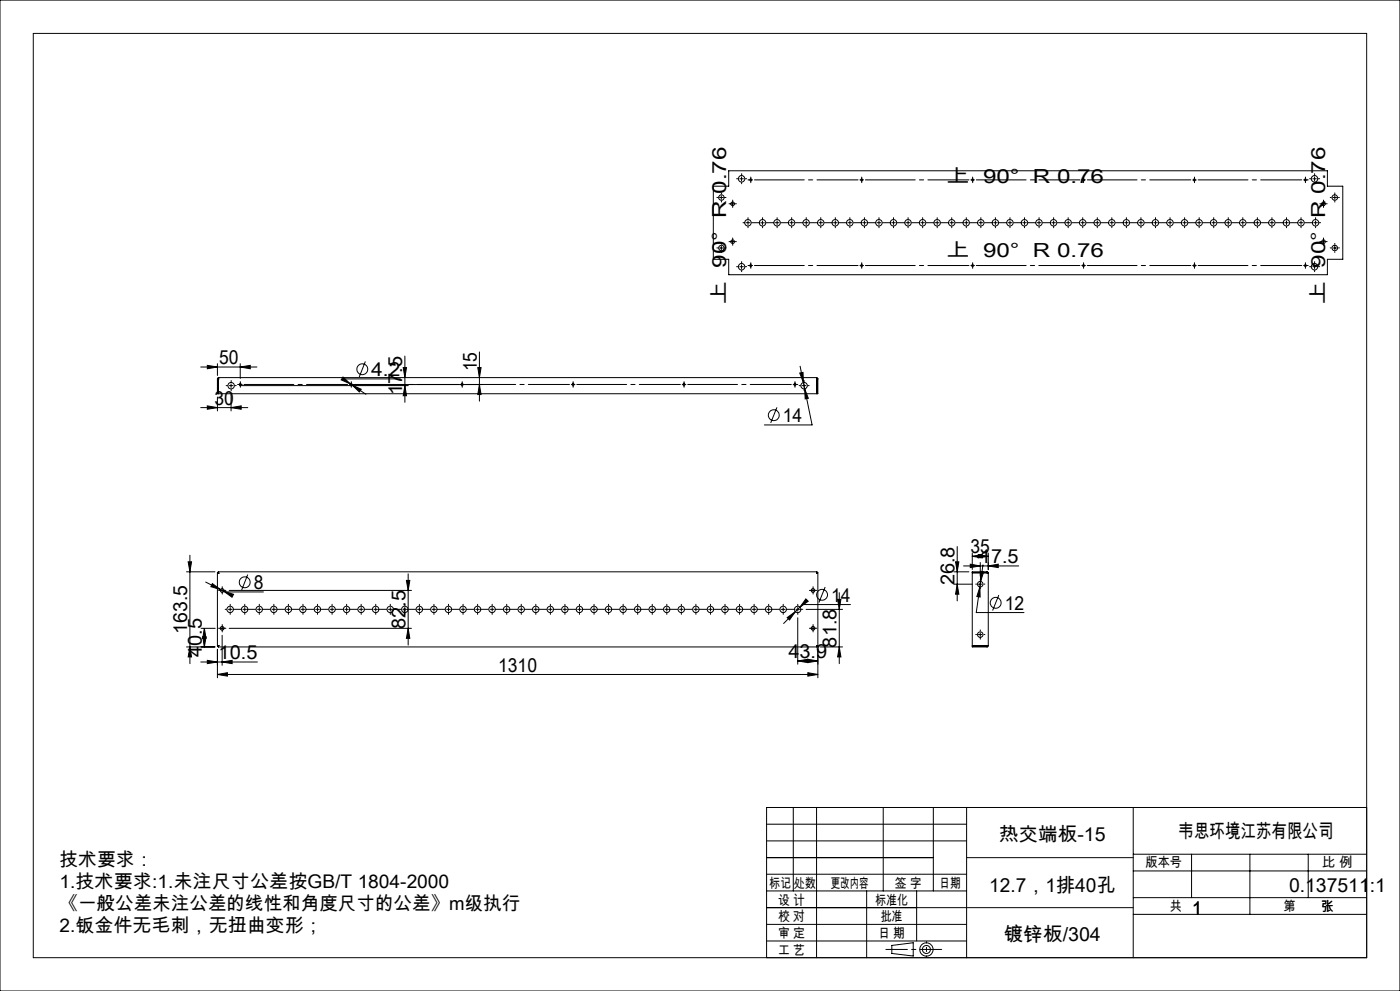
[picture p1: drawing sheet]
<svg xmlns="http://www.w3.org/2000/svg" width="420mm" height="297mm" viewBox="0 0 420 297" stroke-linecap="round" stroke-linejoin="round" font-family="sans-serif">
<g fill="none" stroke="#000" stroke-width=".3">
<path d="M0 0h420v297h-420zM214 55.8h4.6v-4.6h179.6v4.6h4.6v21.9h-4.6v4.6h-179.6v-4.6h-4.6zM215.9 59.2h1.1M216.4 58.7v1.1M221.9 53.6h1.1M222.5 53v1.1M357.8 53.9h1.1M358.3 53.4v1.1M393.8 53.6h1.1M394.4 53v1.1M399.9 59.2h1.1M400.4 58.7v1.1"/>
<path d="M215.9 74.3h1.1M216.4 73.8v1.1M219.3 72.4h1M219.3 61.1h1M219.8 60.5v1.1M219.8 71.9v1.1M221.9 79.9h1.1M222.5 79.4v1.1M228.2 66.8h1.1M228.7 66.2v1.1M357.8 79.6h1.1M358.3 79.1v1"/>
<path d="M393.8 79.9h1.1M394.4 79.4v1.1M396.5 72.4h1.1M396.5 61.1h1.1M397.1 60.5v1.1M397.1 71.9v1.1M399.9 74.3h1.1M400.4 73.8v1.1M60.2 110h16.9M62.2 109.5l3 .5-3 .5zM65.2 113.6v4.4h180.2v-4.4M65.2 119v4.2"/>
<path d="M65.2 113.6h.3M65.2 109v3.5M65.5 113.6h.1M65.5 113.5v.1M65.5 113.6v4.4M65.6 113.2l-.1 .4M65.6 113.2l-.4 .4M65.6 113.2h179.4M68.8 115.6h1.1M69.3 115v1.1M69.3 118.1v5.1M71.9 115.6h50.6"/>
<path d="M72.1 110l3-.5v1zM72.1 109v4.4M102.9 113l2.2 2.1-2.8-1.3zM104.8 115.2h40M105.1 115.1l.5 .3M105.4 114.7v1.1M105.6 115.4l2.8 1.3-.6 .8zM105.6 115.4l4.2 2.8M109.6 108.3l-1.8 4.7M120.1 113.6h-17.3l2.3 1.5M121 110.2h1l-.5 3zM121.5 115.6l.5 3h-1z"/>
<path d="M121.5 106.7v13.9M143.3 110.2h1l-.5 3zM143.8 105.5v14.7M143.8 115.2l.5 3h-1zM239.9 111.8l1-.2 .1 3zM240 109.7l1 4.9M240.7 115.6h1.1M241 114.6l2.6 12.7h-14.3M241.2 115v1.1M241.4 116.5l1.1 2.9-1 .2zM245 113.2l.1 .4M245 113.2l.4 .4"/>
<path d="M245.1 113.5v.1M245.1 113.6h.3M245.1 113.6v4.4M245.1 113.6h.1M60.2 122.2h14.1M62.2 121.6l3 .6-3 .5zM69.3 122.2l3.1-.6v1.1zM233.1 122.1l-1.9 4.6M56 171.4h8.5M56.4 168.4h1.1l-.5 3zM57 166.4v32.5M61.7 174.4l4.5 2.3"/>
<path d="M63.7 174.9l2.5 1.8-2.9-.9zM65.2 171.7l.4 .1M65.2 171.7v21.9M65.2 171.7h.3M65.5 171.4l.1 .4M65.5 171.7l.1 .1M65.5 171.4h179.6M65.5 171.4v.3M65.6 171.8h.1M66.1 176.9h1.1M66.2 176.7l.9 .5M66.6 176.4v1.1"/>
<path d="M67.1 177.2l3 .9-.5 .9zM67.1 177.2l.5 .2h11.4M68.8 176.9h54.6M74.3 172.2l-1.8 4.6M121.9 174h1l-.5 2.9zM122.4 172v21.3M241.8 179.5l.7 .7-2.5 1.8zM243.3 176.9h1.2M243.9 176.4v1.1M245 171.8h.1M245.1 171.4l-.1 .4M245.1 171.7l-.1 .1"/>
<path d="M245.1 171.7h.3M245.1 171.4v.3M245.4 171.7l-.4 .1M245.4 171.7v21.9M247.5 175.9l-1.8 4.7M251.3 179.6h1l-.5 3zM251.8 177.6v21.3M286.2 175.1h5.5M286.2 171.4h4.5M286.7 168.4h1l-.5 3zM287.2 175.1l.5 3h-1zM287.2 163.8v16.3"/>
<path d="M289.1 169.6h16.5M291.1 169.1l3 .5-3 .5zM291.7 166.7l3-.5v1zM291.7 165.7v5M291.7 166.7h4.8M291.7 171.7h4.5M293.5 166.2l3 .5-3 .5zM293.5 175.1h1.1M294 175.9v3l-.9-.1zM294 175.9l-1.1 7.7h14.3M294.1 174.5v1.1M294.1 168.6v4.1"/>
<path d="M294.1 171.2l1 .2-.9 2.9zM294.2 174.3l-.2 1.6M294.9 169.3l-.7 5M296.1 171.7l.4 .1M296.1 171.4l.4 .4M296.1 171.4h-4.4v22.5h4.4M296.1 171.4v.3M296.1 171.7h.1M296.5 165.7v5M296.5 171.8v21.7M296.5 169.6l3-.5v1zM299.6 178.3l-1.8 4.7"/>
<path d="M56 193.9h8.5M57 193.9l.5 3h-1.1zM60.2 198.4h17M60.3 188.3h4.3M60.8 190.9h1l-.5 3zM61.3 188.3l.5 3h-1zM61.3 188.3v5.6M62.2 197.9l3 .5-3 .5zM65.2 193.6h.3M65.2 194.6v8.5M65.5 193.9h179.6M65.5 193.6v.3"/>
<path d="M65.6 193.5l-.1 .4M65.6 193.5l-.4 .1M65.6 193.5l-.1 .1M65.6 193.5h.1M66.1 188.3h1.1M66.6 187.7v1.2M66.6 198.4l3-.5v1zM66.6 190.4v9M68.8 188.3h54.6M122.4 188.3l.5 3h-1zM234.4 182.6h1.1M234.9 182.1v1.1"/>
<path d="M236.1 185.1l2.5-1.8-1.7 2.5zM238.6 183.3l-3.5 3.6M239.3 198.1l3-.5v1zM239.3 185.1v14M239.3 198.1h6.1M240 182l-1.4 1.3M241.8 182.6h11M242.4 197.6l3 .5-3 .5zM243.3 188.3h1.2M243.9 187.7v1.2M245 193.5h.1M245 193.5l.4 .1"/>
<path d="M245 193.5l.1 .1M245 193.5l.1 .4M245.1 193.6h.3M245.1 193.6v.3M245.4 194.6v8.5M246.1 193.9h6.7M251.8 193.9l.5 3h-1zM255.1 181.2h-14.3l-.8 .8M291.7 193.6h4.4M293.5 190.2h1.1M294.1 189.6v1.1M296.1 193.6h.1"/>
<path d="M296.1 193.6v.3M296.5 193.5l-.4 .1M296.5 193.5l-.4 .4M65.2 202.1l3-.5v1zM65.2 202.1h180.2M242.4 201.6l3 .5-3 .5zM230 257h50M230 252h60M230 247h60M230 242h180v45h-180zM238 242v25M245 242v45"/>
<path d="M265 242v25M280 242v25M290 242v45M340 242v45M340 256h70M357.5 256v13M375 256v18M392.5 256v13M230 277h60M230 272h60M230 262h60M230 267h60"/>
<path d="M260 267v20M275 267v15M340 274h70M340 269h70M340 261h70M230 282h60M267.5 283.3l6.5-.8v4l-6.5-.8z"/>
<circle cx="216.4" cy="59.2" r=".82"/>
<circle cx="222.5" cy="53.6" r=".96"/>
<circle cx="225.2" cy="53.9" r=".28"/>
<circle cx="258.5" cy="53.9" r=".28"/>
<circle cx="291.8" cy="53.9" r=".29"/>
<circle cx="325.1" cy="53.9" r=".28"/>
<circle cx="358.3" cy="53.9" r=".28"/>
<circle cx="391.6" cy="53.9" r=".29"/>
<circle cx="394.4" cy="53.6" r=".96"/>
<circle cx="400.4" cy="59.2" r=".82"/>
<circle cx="216.4" cy="74.3" r=".82"/>
<circle cx="219.8" cy="72.4" r=".55"/>
<circle cx="219.8" cy="61.1" r=".55"/>
<circle cx="222.5" cy="79.9" r=".96"/>
<circle cx="224.4" cy="66.8" r=".97"/>
<circle cx="225.2" cy="79.6" r=".28"/>
<circle cx="228.7" cy="66.8" r=".96"/>
<circle cx="233.1" cy="66.8" r=".96"/>
<circle cx="237.5" cy="66.8" r=".97"/>
<circle cx="241.8" cy="66.8" r=".97"/>
<circle cx="246.2" cy="66.8" r=".96"/>
<circle cx="250.6" cy="66.8" r=".96"/>
<circle cx="255" cy="66.8" r=".96"/>
<circle cx="258.5" cy="79.6" r=".28"/>
<circle cx="259.3" cy="66.8" r=".97"/>
<circle cx="263.7" cy="66.8" r=".96"/>
<circle cx="268" cy="66.8" r=".96"/>
<circle cx="272.4" cy="66.8" r=".96"/>
<circle cx="276.8" cy="66.8" r=".97"/>
<circle cx="281.1" cy="66.8" r=".96"/>
<circle cx="285.5" cy="66.8" r=".96"/>
<circle cx="289.9" cy="66.8" r=".96"/>
<circle cx="291.8" cy="79.6" r=".29"/>
<circle cx="294.2" cy="66.8" r=".97"/>
<circle cx="298.6" cy="66.8" r=".96"/>
<circle cx="303" cy="66.8" r=".96"/>
<circle cx="307.3" cy="66.8" r=".96"/>
<circle cx="311.7" cy="66.8" r=".97"/>
<circle cx="316.1" cy="66.8" r=".96"/>
<circle cx="320.4" cy="66.8" r=".96"/>
<circle cx="324.8" cy="66.8" r=".96"/>
<circle cx="325.1" cy="79.6" r=".28"/>
<circle cx="329.2" cy="66.8" r=".97"/>
<circle cx="333.5" cy="66.8" r=".97"/>
<circle cx="337.9" cy="66.8" r=".96"/>
<circle cx="342.3" cy="66.8" r=".96"/>
<circle cx="346.6" cy="66.8" r=".97"/>
<circle cx="351" cy="66.8" r=".97"/>
<circle cx="355.4" cy="66.8" r=".96"/>
<circle cx="358.3" cy="79.6" r=".28"/>
<circle cx="359.7" cy="66.8" r=".96"/>
<circle cx="364.1" cy="66.8" r=".96"/>
<circle cx="368.5" cy="66.8" r=".97"/>
<circle cx="372.8" cy="66.8" r=".96"/>
<circle cx="377.2" cy="66.8" r=".96"/>
<circle cx="381.6" cy="66.8" r=".96"/>
<circle cx="385.9" cy="66.8" r=".97"/>
<circle cx="390.3" cy="66.8" r=".96"/>
<circle cx="391.6" cy="79.6" r=".29"/>
<circle cx="394.4" cy="79.9" r=".96"/>
<circle cx="394.7" cy="66.8" r=".96"/>
<circle cx="397" cy="72.4" r=".56"/>
<circle cx="397" cy="61.1" r=".56"/>
<circle cx="400.4" cy="74.3" r=".84"/>
<circle cx="69.3" cy="115.6" r=".97"/>
<circle cx="72.1" cy="115.3" r=".28"/>
<circle cx="105.4" cy="115.3" r=".28"/>
<circle cx="108.7" cy="110.7" r="1.63"/>
<circle cx="138.6" cy="115.3" r=".29"/>
<circle cx="171.9" cy="115.3" r=".28"/>
<circle cx="205.2" cy="115.3" r=".28"/>
<circle cx="238.5" cy="115.3" r=".29"/>
<circle cx="241.2" cy="115.6" r=".97"/>
<circle cx="232.1" cy="124.4" r="1.63"/>
<circle cx="66.7" cy="177" r=".55"/>
<circle cx="73.4" cy="174.5" r="1.63"/>
<circle cx="243.9" cy="177" r=".56"/>
<circle cx="246.6" cy="178.3" r="1.62"/>
<circle cx="294.1" cy="175.1" r=".82"/>
<circle cx="66.7" cy="188.3" r=".55"/>
<circle cx="69" cy="182.6" r=".95"/>
<circle cx="73.4" cy="182.6" r=".95"/>
<circle cx="77.8" cy="182.6" r=".95"/>
<circle cx="82.2" cy="182.6" r=".96"/>
<circle cx="86.5" cy="182.6" r=".95"/>
<circle cx="90.9" cy="182.6" r=".95"/>
<circle cx="95.3" cy="182.6" r=".95"/>
<circle cx="99.6" cy="182.6" r=".96"/>
<circle cx="104" cy="182.6" r=".95"/>
<circle cx="108.3" cy="182.6" r=".95"/>
<circle cx="112.7" cy="182.6" r=".95"/>
<circle cx="117.1" cy="182.6" r=".96"/>
<circle cx="121.4" cy="182.6" r=".95"/>
<circle cx="125.8" cy="182.6" r=".95"/>
<circle cx="130.2" cy="182.6" r=".95"/>
<circle cx="134.5" cy="182.6" r=".96"/>
<circle cx="138.9" cy="182.6" r=".96"/>
<circle cx="143.3" cy="182.6" r=".95"/>
<circle cx="147.6" cy="182.6" r=".95"/>
<circle cx="152" cy="182.6" r=".95"/>
<circle cx="156.4" cy="182.6" r=".96"/>
<circle cx="160.7" cy="182.6" r=".95"/>
<circle cx="165.1" cy="182.6" r=".95"/>
<circle cx="169.5" cy="182.6" r=".95"/>
<circle cx="173.8" cy="182.6" r=".96"/>
<circle cx="178.2" cy="182.6" r=".95"/>
<circle cx="182.6" cy="182.6" r=".95"/>
<circle cx="186.9" cy="182.6" r=".95"/>
<circle cx="191.3" cy="182.6" r=".96"/>
<circle cx="195.7" cy="182.6" r=".95"/>
<circle cx="200" cy="182.6" r=".95"/>
<circle cx="204.4" cy="182.6" r=".95"/>
<circle cx="208.8" cy="182.6" r=".96"/>
<circle cx="213.1" cy="182.6" r=".95"/>
<circle cx="217.5" cy="182.6" r=".95"/>
<circle cx="221.9" cy="182.6" r=".95"/>
<circle cx="226.2" cy="182.6" r=".96"/>
<circle cx="230.6" cy="182.6" r=".95"/>
<circle cx="235" cy="182.6" r=".95"/>
<circle cx="239.3" cy="182.6" r=".95"/>
<circle cx="243.9" cy="188.3" r=".56"/>
<circle cx="294.1" cy="190.2" r=".83"/>
<circle cx="298.7" cy="180.7" r="1.62"/>
<circle cx="277.9" cy="284.6" r="2"/>
<circle cx="277.9" cy="284.6" r="1.22"/>
</g>
<g fill="none" stroke="#000" stroke-width=".3" stroke-dasharray="30.5 1.3 1.3 1.3">
<path d="M215.3 59.2h-.2M216.4 58.1v-.3M217.5 59.2h.3M221.4 53.6h-.4M222.5 52.5v-.4M222.5 54.7v.4M223.6 53.6h.4M224.7 53.9h-.3M225.2 53.9v-.5M225.2 53.9h-.5M225.2 53.9v.6M225.2 53.9h.6"/>
<path d="M225.2 53.4v-.3M225.2 54.5v.2M258.5 53.9v-.5M258.5 53.9h-.5M258.5 53.9v.6M258.5 53.9h.6M258.5 53.4v-.3M258.5 54.5v.2M291.8 53.9v-.5M291.8 53.9h-.6M291.8 53.9v.6M291.8 53.9h.5"/>
<path d="M291.8 53.4v-.3M291.8 54.5v.2M325.1 53.9v-.5M325.1 53.9h-.6M325.1 53.9v.6M325.1 53.9h.5M325.1 53.4v-.3M325.1 54.5v.2M358.4 53.4v-.3M358.4 54.5v.2M391.6 53.9v-.5M391.6 53.9h-.5"/>
<path d="M391.6 53.9v.6M391.6 53.9h.6M391.6 53.4v-.3M391.6 54.5v.2M392.2 53.9h.3M393.3 53.6h-.4M394.4 52.5v-.4M394.4 54.7v.4M395.5 53.6h.4M399.3 59.2h-.2M400.4 58.1v-.3M401.5 59.2h.3"/>
<path d="M215.3 74.3h-.2M216.4 73.2v-.3M216.4 75.4v.3M216.4 60.3v.3M217.5 74.3h.3M219.3 72.4h-.6M219.3 61.1h-.6M219.8 71.9v-.6M219.8 73v.5M219.8 60.5v-.5M219.8 61.6v.6M220.4 72.4h.5"/>
<path d="M220.4 61.1h.5M221.4 79.9h-.4M222.5 78.8v-.4M223.3 66.7h-.4M223.6 79.9h.4M224.4 66.7v-.5M224.4 66.7h-.5M224.4 66.7v.6M224.4 66.7h.6M224.4 65.6v-.4M224.4 67.8v.5M224.7 79.6h-.3"/>
<path d="M225.2 79.6v-.6M225.2 79.6h-.5M225.2 79.6v.5M225.2 79.6h.6M225.2 79v-.3M225.5 66.7h2.2M228.8 65.6v-.4M228.8 67.8v.5M229.9 66.7h2.1M233.1 66.7v-.5M233.1 66.7h-.5M233.1 66.7v.6"/>
<path d="M233.1 66.7h.6M233.1 65.6v-.4M233.1 67.8v.5M234.2 66.7h2.2M237.5 66.7v-.5M237.5 66.7h-.6M237.5 66.7v.6M237.5 66.7h.5M237.5 65.6v-.4M237.5 67.8v.5M238.6 66.7h2.2M241.9 66.7v-.5"/>
<path d="M241.9 66.7h-.6M241.9 66.7v.6M241.9 66.7h.5M241.9 65.6v-.4M241.9 67.8v.5M243 66.7h2.1M246.2 66.7v-.5M246.2 66.7h-.5M246.2 66.7v.6M246.2 66.7h.6M246.2 65.6v-.4M246.2 67.8v.5"/>
<path d="M247.3 66.7h2.2M250.6 66.7v-.5M250.6 66.7h-.6M250.6 66.7v.6M250.6 66.7h.5M250.6 65.6v-.4M250.6 67.8v.5M251.7 66.7h2.2M255 66.7v-.5M255 66.7h-.6M255 66.7v.6M255 66.7h.5"/>
<path d="M255 65.6v-.4M255 67.8v.5M256.1 66.7h2.1M258.5 79.6v-.6M258.5 79.6h-.5M258.5 79.6v.5M258.5 79.6h.6M258.5 79v-.3M259.3 66.7v-.5M259.3 66.7h-.5M259.3 66.7v.6M259.3 66.7h.6"/>
<path d="M259.3 65.6v-.4M259.3 67.8v.5M260.4 66.7h2.2M263.7 66.7v-.5M263.7 66.7h-.6M263.7 66.7v.6M263.7 66.7h.5M263.7 65.6v-.4M263.7 67.8v.5M264.8 66.7h2.2M268.1 66.7v-.5M268.1 66.7h-.6"/>
<path d="M268.1 66.7v.6M268.1 66.7h.5M268.1 65.6v-.4M268.1 67.8v.5M269.2 66.7h2.1M272.4 66.7v-.5M272.4 66.7h-.5M272.4 66.7v.6M272.4 66.7h.6M272.4 65.6v-.4M272.4 67.8v.5M273.5 66.7h2.2"/>
<path d="M276.8 66.7v-.5M276.8 66.7h-.6M276.8 66.7v.6M276.8 66.7h.5M276.8 65.6v-.4M276.8 67.8v.5M277.9 66.7h2.2M281.2 66.7v-.5M281.2 66.7h-.6M281.2 66.7v.6M281.2 66.7h.5M281.2 65.6v-.4"/>
<path d="M281.2 67.8v.5M282.3 66.7h2.1M285.5 66.7v-.5M285.5 66.7h-.5M285.5 66.7v.6M285.5 66.7h.6M285.5 65.6v-.4M285.5 67.8v.5M286.6 66.7h2.2M289.9 66.7v-.5M289.9 66.7h-.6M289.9 66.7v.6"/>
<path d="M289.9 66.7h.5M289.9 65.6v-.4M289.9 67.8v.5M291 66.7h2.2M291.8 79.6v-.6M291.8 79.6h-.6M291.8 79.6v.5M291.8 79.6h.5M291.8 79v-.3M294.3 66.7v-.5M294.3 66.7h-.6M294.3 66.7v.6"/>
<path d="M294.3 66.7h.5M294.3 65.6v-.4M294.3 67.8v.5M295.4 66.7h2.1M298.6 66.7v-.5M298.6 66.7h-.5M298.6 66.7v.6M298.6 66.7h.6M298.6 65.6v-.4M298.6 67.8v.5M299.7 66.7h2.2M303 66.7v-.5"/>
<path d="M303 66.7h-.6M303 66.7v.6M303 66.7h.5M303 65.6v-.4M303 67.8v.5M304.1 66.7h2.2M307.4 66.7v-.5M307.4 66.7h-.6M307.4 66.7v.6M307.4 66.7h.5M307.4 65.6v-.4M307.4 67.8v.5"/>
<path d="M308.5 66.7h2.1M311.7 66.7v-.5M311.7 66.7h-.5M311.7 66.7v.6M311.7 66.7h.6M311.7 65.6v-.4M311.7 67.8v.5M312.8 66.7h2.2M316.1 66.7v-.5M316.1 66.7h-.6M316.1 66.7v.6M316.1 66.7h.5"/>
<path d="M316.1 65.6v-.4M316.1 67.8v.5M317.2 66.7h2.2M320.5 66.7v-.5M320.5 66.7h-.6M320.5 66.7v.6M320.5 66.7h.5M320.5 65.6v-.4M320.5 67.8v.5M321.6 66.7h2.1M324.8 66.7v-.5M324.8 66.7h-.5"/>
<path d="M324.8 66.7v.6M324.8 66.7h.6M324.8 65.6v-.4M324.8 67.8v.5M325.1 79.6v-.6M325.1 79.6h-.6M325.1 79.6v.5M325.1 79.6h.5M325.1 79v-.3M325.9 66.7h2.2M329.2 66.7v-.5M329.2 66.7h-.6"/>
<path d="M329.2 66.7v.6M329.2 66.7h.5M329.2 65.6v-.4M329.2 67.8v.5M330.3 66.7h2.2M333.6 66.7v-.5M333.6 66.7h-.6M333.6 66.7v.6M333.6 66.7h.5M333.6 65.6v-.4M333.6 67.8v.5M334.7 66.7h2.1"/>
<path d="M337.9 66.7v-.5M337.9 66.7h-.5M337.9 66.7v.6M337.9 66.7h.6M337.9 65.6v-.4M337.9 67.8v.5M339 66.7h2.2M342.3 66.7v-.5M342.3 66.7h-.6M342.3 66.7v.6M342.3 66.7h.5M342.3 65.6v-.4"/>
<path d="M342.3 67.8v.5M343.4 66.7h2.1M346.6 66.7v-.5M346.6 66.7h-.5M346.6 66.7v.6M346.6 66.7h.6M346.6 65.6v-.4M346.6 67.8v.5M347.7 66.7h2.2M351 66.7v-.5M351 66.7h-.5M351 66.7v.6"/>
<path d="M351 66.7h.6M351 65.6v-.4M351 67.8v.5M352.1 66.7h2.2M355.4 66.7v-.5M355.4 66.7h-.6M355.4 66.7v.6M355.4 66.7h.5M355.4 65.6v-.4M355.4 67.8v.5M356.5 66.7h2.1M358.4 79v-.3"/>
<path d="M359.7 66.7v-.5M359.7 66.7h-.5M359.7 66.7v.6M359.7 66.7h.6M359.7 65.6v-.4M359.7 67.8v.5M360.8 66.7h2.2M364.1 66.7v-.5M364.1 66.7h-.5M364.1 66.7v.6M364.1 66.7h.6M364.1 65.6v-.4"/>
<path d="M364.1 67.8v.5M365.2 66.7h2.2M368.5 66.7v-.5M368.5 66.7h-.6M368.5 66.7v.6M368.5 66.7h.5M368.5 65.6v-.4M368.5 67.8v.5M369.6 66.7h2.1M372.8 66.7v-.5M372.8 66.7h-.5M372.8 66.7v.6"/>
<path d="M372.8 66.7h.6M372.8 65.6v-.4M372.8 67.8v.5M373.9 66.7h2.2M377.2 66.7v-.5M377.2 66.7h-.5M377.2 66.7v.6M377.2 66.7h.6M377.2 65.6v-.4M377.2 67.8v.5M378.3 66.7h2.2M381.6 66.7v-.5"/>
<path d="M381.6 66.7h-.6M381.6 66.7v.6M381.6 66.7h.5M381.6 65.6v-.4M381.6 67.8v.5M382.7 66.7h2.1M385.9 66.7v-.5M385.9 66.7h-.5M385.9 66.7v.6M385.9 66.7h.6M385.9 65.6v-.4M385.9 67.8v.5"/>
<path d="M387 66.7h2.2M390.3 66.7v-.5M390.3 66.7h-.5M390.3 66.7v.6M390.3 66.7h.6M390.3 65.6v-.4M390.3 67.8v.5M391.4 66.7h2.2M391.6 79.6v-.6M391.6 79.6h-.5M391.6 79.6v.5M391.6 79.6h.6"/>
<path d="M391.6 79v-.3M392.2 79.6h.3M393.3 79.9h-.4M394.4 78.8v-.4M394.7 66.7v-.5M394.7 66.7h-.6M394.7 66.7v.6M394.7 66.7h.5M394.7 65.6v-.4M394.7 67.8v.5M395.5 79.9h.4M395.8 66.7h.4"/>
<path d="M396.5 72.4h-.5M396.5 61.1h-.5M397.1 71.9v-.6M397.1 73v.5M397.1 60.5v-.5M397.1 61.6v.6M397.6 72.4h.6M397.6 61.1h.6M399.3 74.3h-.2M400.4 73.2v-.3M400.4 75.4v.3M400.4 60.3v.3"/>
<path d="M401.5 74.3h.3M222.5 81v.4M225.2 80.1v.3M258.5 80.1v.3M291.8 80.1v.3M325.1 80.1v.3M358.4 80.1v.3M391.6 80.1v.3M394.4 81v.4M68.3 115.6h-.5M69.4 114.5v-.4M69.4 116.7v.4"/>
<path d="M70.5 115.6h.4M71.6 115.2h-.3M72.1 115.2v-.5M72.1 115.2h-.5M72.1 115.2v.6M72.1 115.2h.6M72.1 114.7v-.3M72.1 115.8v.3M105.4 114.7v-.3M105.4 115.8v.3M138.7 115.2v-.5M138.7 115.2h-.6"/>
<path d="M138.7 115.2v.6M138.7 115.2h.5M138.7 114.7v-.3M138.7 115.8v.3M171.9 115.2v-.5M171.9 115.2h-.5M171.9 115.2v.6M171.9 115.2h.6M171.9 114.7v-.3M171.9 115.8v.3M205.2 115.2v-.5M205.2 115.2h-.5"/>
<path d="M205.2 115.2v.6M205.2 115.2h.6M205.2 114.7v-.3M205.2 115.8v.3M238.5 115.2v-.5M238.5 115.2h-.6M238.5 115.2v.6M238.5 115.2h.5M238.5 114.7v-.3M238.5 115.8v.3M239 115.2h.3M240.1 115.6h-.4"/>
<path d="M241.2 114.5v-.4M241.2 116.7v.4M242.3 115.6h.5M66.1 176.9h-.5M66.7 176.4v-.6M66.7 177.5v.5M67.2 176.9h.6M243.4 176.9h-.6M243.9 176.4v-.6M243.9 177.5v.5M244.5 176.9h.5M293 175.1h-.3"/>
<path d="M294.1 174v-.3M294.1 176.2v.2M295.2 175.1h.3M66.1 188.3h-.5M66.7 187.7v-.5M66.7 188.8v.6M67.2 188.3h.6M68 182.6h-.5M69.1 182.6v-.5M69.1 182.6h-.6M69.1 182.6v.6M69.1 182.6h.5"/>
<path d="M69.1 181.5v-.4M69.1 183.7v.4M70.2 182.6h2.1M73.4 182.6v-.5M73.4 182.6h-.5M73.4 182.6v.6M73.4 182.6h.6M73.4 181.5v-.4M73.4 183.7v.4M74.5 182.6h2.2M77.8 182.6v-.5M77.8 182.6h-.6"/>
<path d="M77.8 182.6v.6M77.8 182.6h.5M77.8 181.5v-.4M77.8 183.7v.4M78.9 182.6h2.2M82.2 182.6v-.5M82.2 182.6h-.6M82.2 182.6v.6M82.2 182.6h.5M82.2 181.5v-.4M82.2 183.7v.4M83.3 182.6h2.1"/>
<path d="M86.5 182.6v-.5M86.5 182.6h-.5M86.5 182.6v.6M86.5 182.6h.6M86.5 181.5v-.4M86.5 183.7v.4M87.6 182.6h2.2M90.9 182.6v-.5M90.9 182.6h-.6M90.9 182.6v.6M90.9 182.6h.5M90.9 181.5v-.4"/>
<path d="M90.9 183.7v.4M92 182.6h2.2M95.3 182.6v-.5M95.3 182.6h-.6M95.3 182.6v.6M95.3 182.6h.5M95.3 181.5v-.4M95.3 183.7v.4M96.4 182.6h2.1M99.6 182.6v-.5M99.6 182.6h-.5M99.6 182.6v.6"/>
<path d="M99.6 182.6h.6M99.6 181.5v-.4M99.6 183.7v.4M100.7 182.6h2.2M104 182.6v-.5M104 182.6h-.6M104 182.6v.6M104 182.6h.5M104 181.5v-.4M104 183.7v.4M105.1 182.6h2.2M108.4 182.6v-.5"/>
<path d="M108.4 182.6h-.6M108.4 182.6v.6M108.4 182.6h.5M108.4 181.5v-.4M108.4 183.7v.4M109.5 182.6h2.1M112.7 182.6v-.5M112.7 182.6h-.5M112.7 182.6v.6M112.7 182.6h.6M112.7 181.5v-.4M112.7 183.7v.4"/>
<path d="M113.8 182.6h2.2M117.1 182.6v-.5M117.1 182.6h-.6M117.1 182.6v.6M117.1 182.6h.5M117.1 181.5v-.4M117.1 183.7v.4M118.2 182.6h2.2M121.5 182.6v-.5M121.5 182.6h-.6M121.5 182.6v.6M121.5 182.6h.5"/>
<path d="M121.5 181.5v-.4M121.5 183.7v.4M122.6 182.6h2.1M125.8 182.6v-.5M125.8 182.6h-.5M125.8 182.6v.6M125.8 182.6h.6M125.8 181.5v-.4M125.8 183.7v.4M126.9 182.6h2.2M130.2 182.6v-.5M130.2 182.6h-.6"/>
<path d="M130.2 182.6v.6M130.2 182.6h.5M130.2 181.5v-.4M130.2 183.7v.4M131.3 182.6h2.1M134.5 182.6v-.5M134.5 182.6h-.5M134.5 182.6v.6M134.5 182.6h.6M134.5 181.5v-.4M134.5 183.7v.4M135.6 182.6h2.2"/>
<path d="M138.9 182.6v-.5M138.9 182.6h-.5M138.9 182.6v.6M138.9 182.6h.6M138.9 181.5v-.4M138.9 183.7v.4M140 182.6h2.2M143.3 182.6v-.5M143.3 182.6h-.6M143.3 182.6v.6M143.3 182.6h.5M143.3 181.5v-.4"/>
<path d="M143.3 183.7v.4M144.4 182.6h2.1M147.6 182.6v-.5M147.6 182.6h-.5M147.6 182.6v.6M147.6 182.6h.6M147.6 181.5v-.4M147.6 183.7v.4M148.7 182.6h2.2M152 182.6v-.5M152 182.6h-.5M152 182.6v.6"/>
<path d="M152 182.6h.6M152 181.5v-.4M152 183.7v.4M153.1 182.6h2.2M156.4 182.6v-.5M156.4 182.6h-.6M156.4 182.6v.6M156.4 182.6h.5M156.4 181.5v-.4M156.4 183.7v.4M157.5 182.6h2.1M160.7 182.6v-.5"/>
<path d="M160.7 182.6h-.5M160.7 182.6v.6M160.7 182.6h.6M160.7 181.5v-.4M160.7 183.7v.4M161.8 182.6h2.2M165.1 182.6v-.5M165.1 182.6h-.5M165.1 182.6v.6M165.1 182.6h.6M165.1 181.5v-.4M165.1 183.7v.4"/>
<path d="M166.2 182.6h2.2M169.5 182.6v-.5M169.5 182.6h-.6M169.5 182.6v.6M169.5 182.6h.5M169.5 181.5v-.4M169.5 183.7v.4M170.6 182.6h2.1M173.8 182.6v-.5M173.8 182.6h-.5M173.8 182.6v.6M173.8 182.6h.6"/>
<path d="M173.8 181.5v-.4M173.8 183.7v.4M174.9 182.6h2.2M178.2 182.6v-.5M178.2 182.6h-.5M178.2 182.6v.6M178.2 182.6h.6M178.2 181.5v-.4M178.2 183.7v.4M179.3 182.6h2.2M182.6 182.6v-.5M182.6 182.6h-.6"/>
<path d="M182.6 182.6v.6M182.6 182.6h.5M182.6 181.5v-.4M182.6 183.7v.4M183.7 182.6h2.1M186.9 182.6v-.5M186.9 182.6h-.5M186.9 182.6v.6M186.9 182.6h.6M186.9 181.5v-.4M186.9 183.7v.4M188 182.6h2.2"/>
<path d="M191.3 182.6v-.5M191.3 182.6h-.5M191.3 182.6v.6M191.3 182.6h.6M191.3 181.5v-.4M191.3 183.7v.4M192.4 182.6h2.2M195.7 182.6v-.5M195.7 182.6h-.6M195.7 182.6v.6M195.7 182.6h.5M195.7 181.5v-.4"/>
<path d="M195.7 183.7v.4M196.8 182.6h2.1M200 182.6v-.5M200 182.6h-.5M200 182.6v.6M200 182.6h.6M200 181.5v-.4M200 183.7v.4M201.1 182.6h2.2M204.4 182.6v-.5M204.4 182.6h-.5M204.4 182.6v.6"/>
<path d="M204.4 182.6h.6M204.4 181.5v-.4M204.4 183.7v.4M205.5 182.6h2.2M208.8 182.6v-.5M208.8 182.6h-.6M208.8 182.6v.6M208.8 182.6h.5M208.8 181.5v-.4M208.8 183.7v.4M209.9 182.6h2.1M213.1 182.6v-.5"/>
<path d="M213.1 182.6h-.5M213.1 182.6v.6M213.1 182.6h.6M213.1 181.5v-.4M213.1 183.7v.4M214.2 182.6h2.2M217.5 182.6v-.5M217.5 182.6h-.5M217.5 182.6v.6M217.5 182.6h.6M217.5 181.5v-.4M217.5 183.7v.4"/>
<path d="M218.6 182.6h2.2M221.9 182.6v-.5M221.9 182.6h-.6M221.9 182.6v.6M221.9 182.6h.5M221.9 181.5v-.4M221.9 183.7v.4M223 182.6h2.1M226.2 182.6v-.5M226.2 182.6h-.5M226.2 182.6v.6M226.2 182.6h.6"/>
<path d="M226.2 181.5v-.4M226.2 183.7v.4M227.3 182.6h2.2M230.6 182.6v-.5M230.6 182.6h-.5M230.6 182.6v.6M230.6 182.6h.6M230.6 181.5v-.4M230.6 183.7v.4M231.7 182.6h2.2M235 181.5v-.4M235 183.7v.4"/>
<path d="M236.1 182.6h2.1M239.3 182.6v-.5M239.3 182.6h-.5M239.3 182.6v.6M239.3 182.6h.6M239.3 181.5v-.4M239.3 183.7v.4M240.4 182.6h.4M243.4 188.3h-.6M243.9 187.7v-.5M243.9 188.8v.6M244.5 188.3h.5"/>
<path d="M293 190.2h-.3M294.1 189.1v-.3M294.1 191.3v.2M295.2 190.2h.3"/>
</g>
<g fill="none" stroke="#000" stroke-width=".3" stroke-dasharray="30.5 1.3 1.3 1.3" stroke-dashoffset="15.5">
<path d="M226.3 53.9h31.1M259.6 53.9h31.1M292.9 53.9h31.1M326.2 53.9h31.1M359.5 53.9h31M226.3 79.6h31.1M259.6 79.6h31.1M292.9 79.6h31.1M326.2 79.6h31.1M359.5 79.6h31M73.2 115.2h31.1M106.5 115.2h31.1"/>
<path d="M139.8 115.2h31M173 115.2h31.1M206.3 115.2h31.1"/>
</g>
<path d="M265.8 284.5h16.7" fill="none" stroke="#000" stroke-width=".3" stroke-dasharray="30.5 1.3 1.3 1.3" stroke-dashoffset="24"/>
<path d="M277.9 282.2v4.7" fill="none" stroke="#000" stroke-width=".3" stroke-dasharray="30.5 1.3 1.3 1.3" stroke-dashoffset="30"/>
<path d="M10 10h400v277h-400zM290 257h50M290 272h50" fill="none" stroke="#0a0605" stroke-width=".3"/>
<g fill="#000">
<path d="M286.7 168.4h1l-.5 3zM287.2 175.1l.5 3h-1z"/>
<path d="M291.7 166.7l3-.5v1zM293.5 166.2l3 .5-3 .5z"/>
<path d="M57 193.9l.5 3h-1.1zM56.4 168.4h1.1l-.5 3zM251.8 193.9l.5 3h-1zM251.3 179.6h1l-.5 3zM122.4 188.3l.5 3h-1zM121.9 174h1l-.5 2.9zM60.8 190.9h1l-.5 3zM61.3 188.3l.5 3h-1zM143.8 115.2l.5 3h-1zM143.3 110.2h1l-.5 3zM121.5 115.6l.5 3h-1zM121 110.2h1l-.5 3z"/>
<path d="M239.3 198.1l3-.5v1zM242.4 197.6l3 .5-3 .5zM236.1 185.1l.8 .7 1.7-2.5zM241.8 179.5l-1.8 2.5 2.5-1.8zM62.2 197.9l3 .5-3 .5zM66.6 198.4l3-.5v1zM63.7 174.9l-.4 .9 2.9 .9zM67.1 177.2l2.5 1.8 .5-.9zM291.1 169.1l3 .5-3 .5zM296.5 169.6l3-.5v1zM294.1 171.2l.1 3.1 .9-2.9zM294 175.9l-.9 2.9 .9 .1zM62.2 109.5l3 .5-3 .5zM72.1 110l3-.5v1zM239.9 111.8l1.1 2.8-.1-3zM241.4 116.5l.1 3.1 1-.2zM105.6 115.4l2.2 2.1 .6-.8zM102.9 113l-.6 .8 2.8 1.3z"/>
<path d="M242.4 201.6l3 .5-3 .5zM65.2 202.1l3-.5v1zM69.3 122.2l3.1-.6v1.1zM62.2 121.6l3 .6-3 .5z"/>
</g>
<g font-size="5.8">
<text x="283.7" y="55">上 90° R 0.76</text>
<text x="283.7" y="76.9">上 90° R 0.76</text>
<text x="217.8" y="91.5" transform="rotate(-90 217.8 91.5)">上 90° R 0.76</text>
<text x="397.5" y="91.5" transform="rotate(-90 397.5 91.5)">上 90° R 0.76</text>
<text x="65.8" y="109.2">50</text>
<text x="111.4" y="112.7">4.2</text>
<text x="143" y="111.3" transform="rotate(-90 143 111.3)">15</text>
<text x="120.7" y="118.3" transform="rotate(-90 120.7 118.3)">17.5</text>
<text x="64.4" y="121.3">30</text>
<text x="234.8" y="126.5">14</text>
<text x="291.2" y="165.9">35</text>
<text x="294" y="168.8">17.5</text>
<text x="76.1" y="176.6">8</text>
<text x="286.4" y="175.4" transform="rotate(-90 286.4 175.4)">26.8</text>
<text x="249.3" y="180.3">14</text>
<text x="301.4" y="182.7">12</text>
<text x="56.2" y="189.9" transform="rotate(-90 56.2 189.9)">163.5</text>
<text x="121.6" y="188.4" transform="rotate(-90 121.6 188.4)">82.5</text>
<text x="60.5" y="196.9" transform="rotate(-90 60.5 196.9)">40.5</text>
<text x="65.6" y="197.6">10.5</text>
<text x="236.5" y="197.2">43.9</text>
<text x="251" y="194.1" transform="rotate(-90 251 194.1)">81.8</text>
<text x="149.5" y="201.3">1310</text>
<text x="353.6" y="251.1">韦思环境江苏有限公司</text>
<text x="299.7" y="252.1">热交端板-15</text>
<text x="296.8" y="267.2">12.7，1排40孔</text>
<text x="386.7" y="267.2">0.137511:1</text>
<text x="357.6" y="274.2">1</text>
<text x="301.2" y="282.1">镀锌板/304</text>
</g>
<g font-size="5.6">
<text x="17.9" y="259.4">技术要求：</text>
<text x="17.9" y="266.1">1.技术要求:1.未注尺寸公差按GB/T 1804-2000</text>
<text x="17.9" y="272.7">《一般公差未注公差的线性和角度尺寸的公差》m级执行</text>
<text x="17.9" y="279.4">2.钣金件无毛刺，无扭曲变形；</text>
</g>
<g font-size="4.1">
<text x="343.7" y="259.9">版本号</text>
<text x="396.6" y="259.9">比 例</text>
<text x="230.9" y="266.1">标记</text>
<text x="238.3" y="266.1">处数</text>
<text x="249.2" y="266.1">更改内容</text>
<text x="268.4" y="266.2">签 字</text>
<text x="281.7" y="266.2">日期</text>
<text x="233.4" y="271.2">设 计</text>
<text x="262.6" y="271.2">标准化</text>
<text x="351" y="272.9">共</text>
<text x="385" y="272.9">第</text>
<text x="396.5" y="272.9">张</text>
<text x="233.4" y="276.1">校 对</text>
<text x="233.4" y="281.2">审 定</text>
<text x="263.4" y="281.2">日 期</text>
<text x="264.2" y="276.1">批准</text>
<text x="233.4" y="286.2">工 艺</text>
</g>
</svg>
